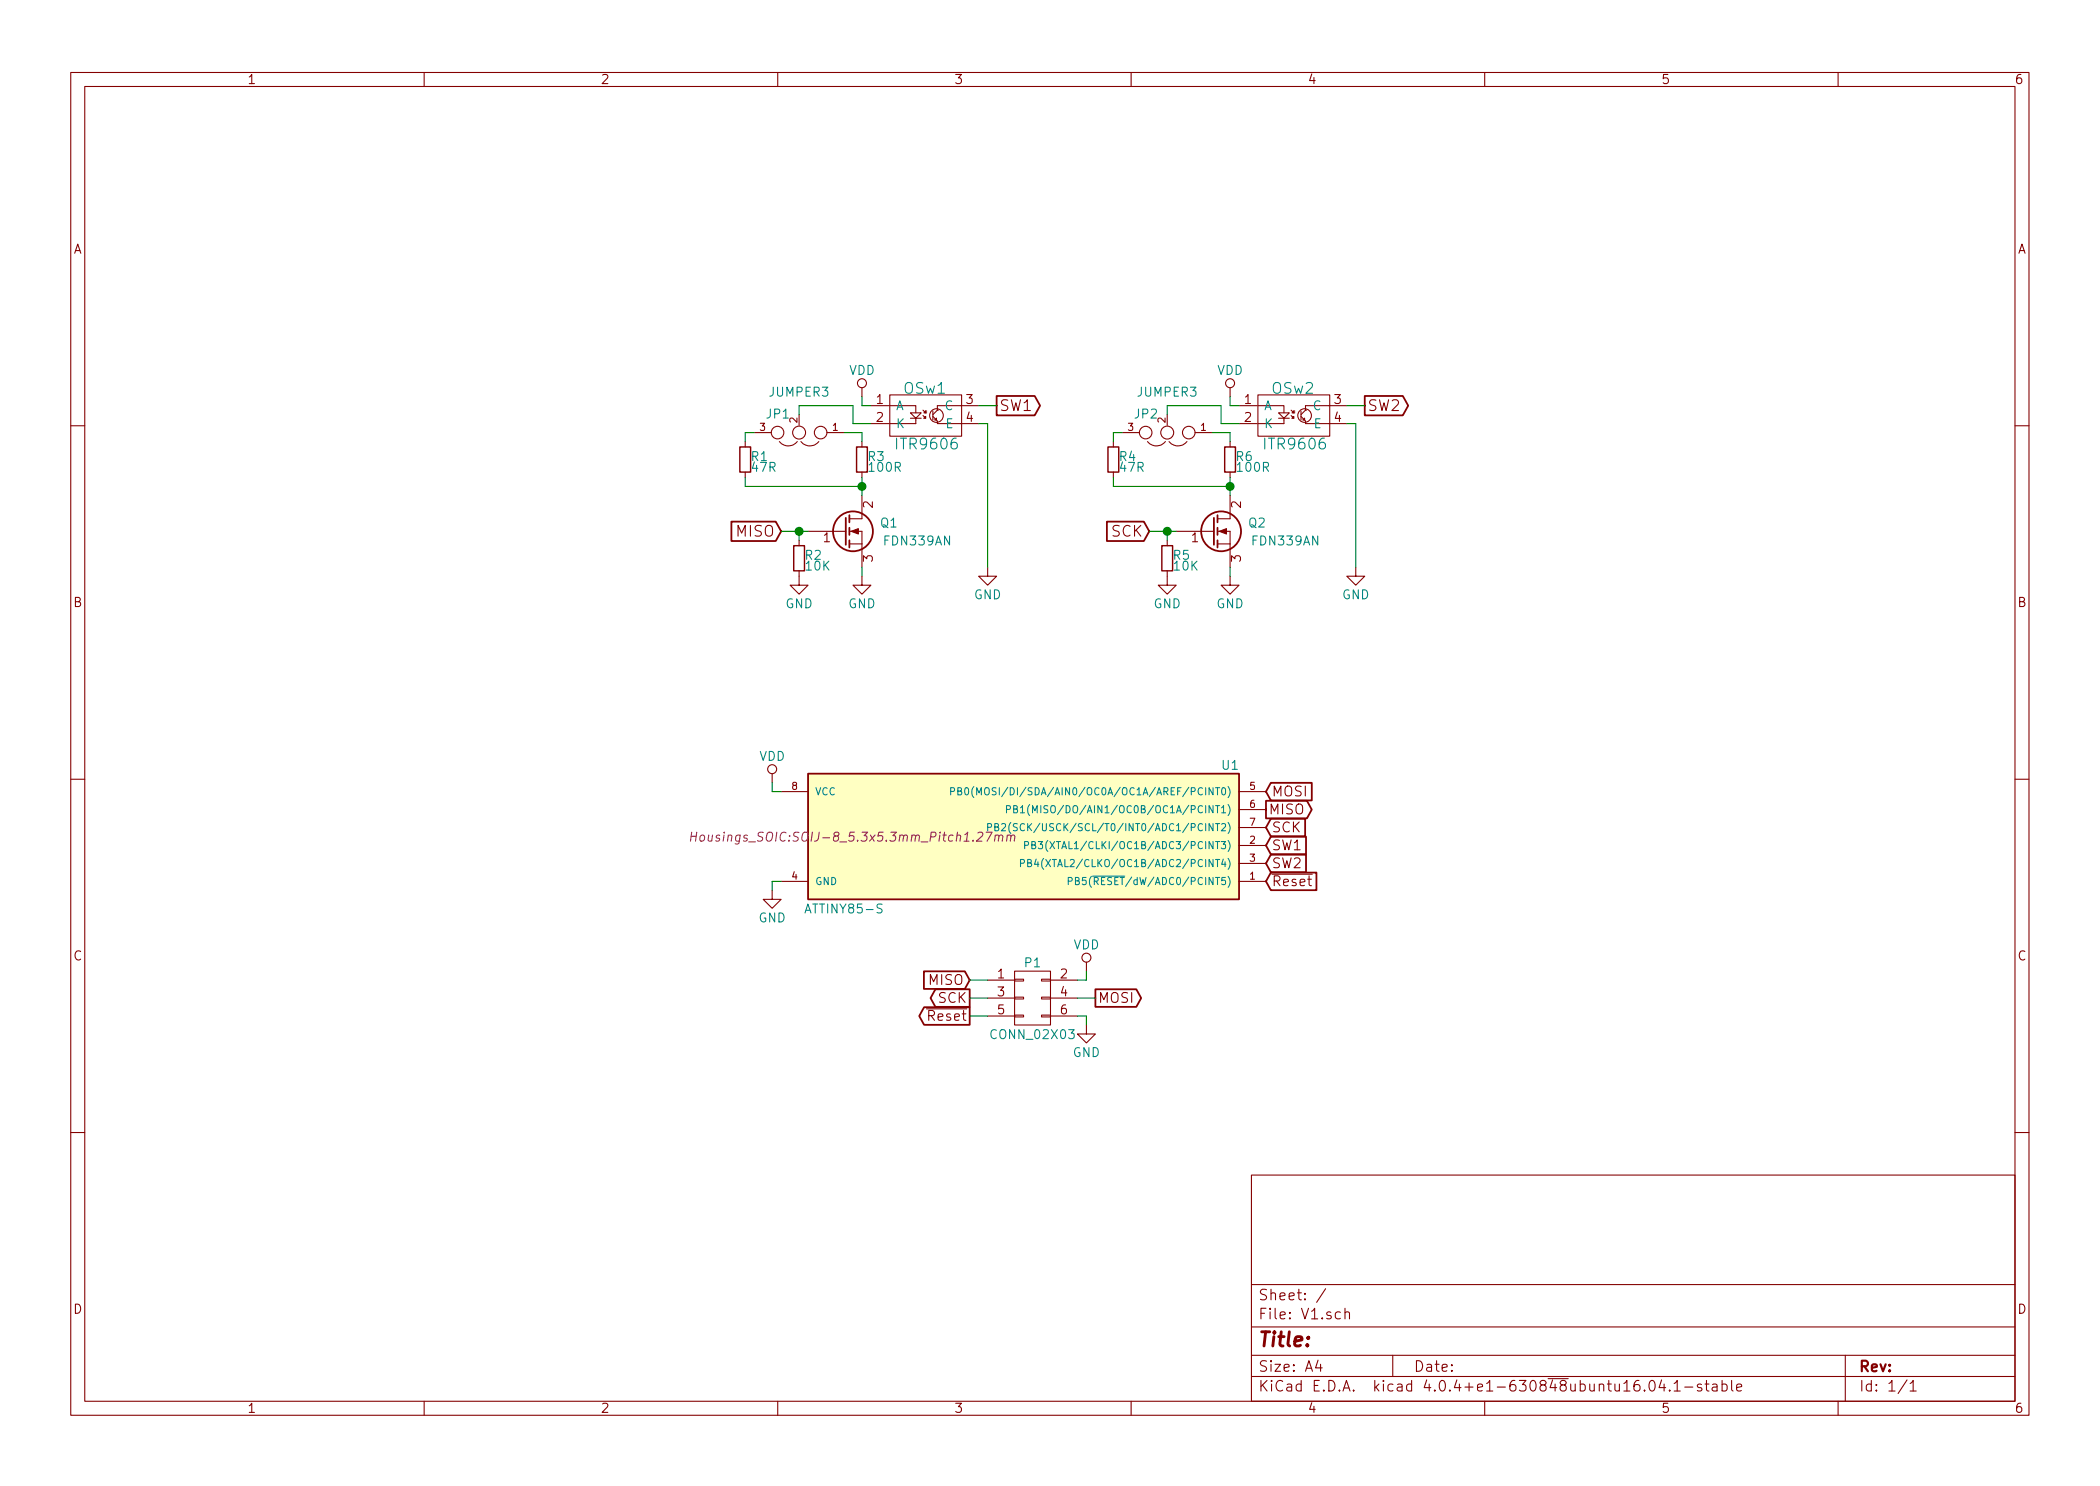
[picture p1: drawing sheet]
<svg xmlns="http://www.w3.org/2000/svg" width="297mm" height="210mm" viewBox="0 0 297 210" stroke-linecap="round" stroke-linejoin="round" font-family="sans-serif">
<g fill="none" stroke="#840000" stroke-width=".15">
<path d="M10 10.3h277v189.9h-277zM12 12.2h273v186.1h-273zM60 10.3v1.9M110 10.3v1.9M160 10.3v1.9M210 10.3v1.9M260 10.3v1.9M121.9 54.9v1.2M123.2 59.9h2.5M123.2 57.4h2.5M125.9 55.9h10.1v5.8h-10.1zM125.9 57.4h3.6v1"/>
<path d="M128.8 58.4h1.5l-.8 .8zM128.8 59.2h1.5M129.5 59.2v.7h-3.6M130.6 58l.3 .4v-.2M130.6 58.8l.3 .4v-.3l-.2 .3h.2M130.9 58.4h.1M130.9 58.2h.1M130.9 58.2l-.2 .2h.2M132 58.9l.6 .7v.3h5.8M132 58.2v1.2M132.2 59.4l.3-.2v.2zM132.6 58.8h.1"/>
<path d="M132.6 58h.1M132.6 58l-.6 .7M138.4 57.4h-5.8v.6M174 54.9v1.2M175.3 59.9h2.5M175.3 57.4h2.5M177.9 55.9h10.2v5.8h-10.2zM177.9 57.4h3.7v1M180.8 58.4h1.6l-.8 .8zM180.8 59.2h1.6M181.6 59.2v.7h-3.7M182.6 58l.4 .4v-.2"/>
<path d="M182.6 58.8l.4 .4v-.3l-.2 .3h.2M183 58.4h.1M183 58.2h.1M183 58.2l-.2 .2h.2M184 58.9l.7 .7v.3h5.8M184 58.2v1.2M184.3 59.4l.2-.2v.2zM184.7 58.8h.1M184.7 58h.1M184.7 58l-.7 .7M190.5 57.4h-5.8v.6M10 60.2h2"/>
<path d="M105.4 62.5v.7M105.4 66.8v.8M106.7 61.2h2.4M110.2 62.5a1.63 1.63 0 0 0 2.6 0M113 76.4v.8M113.3 62.5a1.63 1.63 0 0 0 2.5 0M114.3 75.2h5.3M117 61.2h2.4M120.1 75.2h1.8v5.1M120.1 77h1.8M121.9 62.5v.7M121.9 66.8v.8"/>
<path d="M121.9 70.1v3.3h-1.8M157.5 62.5v.7M157.5 66.8v.8M158.7 61.2h2.5M162.3 62.5a1.63 1.63 0 0 0 2.5 0M165.1 76.4v.8M165.4 62.5a1.63 1.63 0 0 0 2.5 0M166.4 75.2h5.3M169 61.2h2.4M172.2 77h1.8M172.2 75.2h1.8v5.1M174 70.1v3.3h-1.8"/>
<path d="M174 62.5v.7M174 66.8v.8M285 60.2h2M113 80.8v2h1.3l-1.3 1.3-1.2-1.3h1.2M121.9 81.5v1.3h1.3l-1.3 1.3-1.3-1.3h1.3M139.7 80.3v1.2h1.3l-1.3 1.3-1.3-1.3h1.3M165.1 80.8v2h1.3l-1.3 1.3-1.3-1.3h1.3M174 81.5v1.3h1.3l-1.3 1.3-1.3-1.3h1.3M191.8 80.3v1.2h1.2l-1.2 1.3-1.3-1.3h1.3M10 110.3h2M109.2 109.5v1.2M110.5 112h3.8"/>
<path d="M175.3 119.6h3.8M175.3 112h3.8M175.3 114.5h3.8M175.3 117.1h3.8M285 110.3h2M109.2 126v1.2h1.3l-1.3 1.3-1.3-1.3h1.3M110.5 124.7h3.8M139.7 138.7h3.8M143.5 138.6h1.3v.2h-1.3zM143.5 137.4h5.1v7.6h-5.1zM147.3 138.6h1.3v.2h-1.3zM148.6 138.7h3.8"/>
<path d="M153.7 136.1v1.3M175.3 124.7h3.8M175.3 122.2h3.8M179.9 123.7h5.7M131 142.7h5.8M139.7 141.2h3.8M139.7 143.8h3.8M143.5 143.6h1.3v.3h-1.3zM143.5 141.1h1.3v.2h-1.3zM147.3 143.6h1.3v.3h-1.3zM147.3 141.1h1.3v.2h-1.3zM148.6 141.2h3.8"/>
<path d="M148.6 143.8h3.8M153.7 145v1.3h1.2l-1.2 1.3-1.3-1.3h1.3M10 160.2h2M177 166.3h108v32h-108zM285 160.2h2M60 198.3v1.9M110 198.3v1.9M160 198.3v1.9M177 194.8h108M177 191.8h108M177 187.8h108M177 181.8h108"/>
<path d="M186.4 192.5l-.3 1h.9M186.8 193v1M187.5 182.3l-1.3 2M189.6 185.7l-.4-.1-.3 .3 .1 .6 .2 .1 .4-.1M190.2 185.7a.38 .38 0 0 1 .7 .1v.8M190.2 185.1v1.5M197 191.8v3M210 198.3v1.9M233.4 195.5a.35 .35 0 0 1 .4-.2 .35 .35 0 0 1 .2 .3 .77 .77 0 0 1-.4 1.2 .9 .9 0 0 1-.2-1.3zM235 195.2l-.3 1.1h.9M235.4 195.8v1M236.2 196.7v.1l-.1-.1h.1v.1"/>
<path d="M236.8 195.8l.4-.5v1.5M236.8 196.8h.9M238.3 196.3h1.1M240.7 195.9a.37 .37 0 0 0-.6 .1v.1a.54 .54 0 0 0 .6 .3v.1v.2l-.2 .1-.4-.1M241.2 195.8h.5M241.4 195.3v1.3l.2 .2h.1M242.2 195.9l.2-.1 .4 .1 .1 .9M242.9 196.2l-.5 .1-.2 .2v.2l.2 .1 .5-.1M243.6 195.9a.48 .48 0 0 1 .6 .1l.1 .1-.1 .6a.48 .48 0 0 1-.6 0M243.6 195.3v1.5M244.9 195.3v1.3l.2 .2M245.6 196.3l.8-.1-.1-.3-.4-.1-.3 .2 .1 .7 .2 .1 .4-.1"/>
<path d="M260 198.3v1.9M261 191.8v6.5M269.7 195.2l-1.2 2M270.2 195.8l.4-.5v1.5M270.2 196.8h.8"/>
<circle cx="121.9" cy="54.2" r=".63"/>
<circle cx="132.5" cy="58.8" r=".97"/>
<circle cx="174" cy="54.2" r=".63"/>
<circle cx="184.5" cy="58.8" r=".97"/>
<circle cx="110" cy="61.2" r=".89"/>
<circle cx="113" cy="61.2" r=".91"/>
<circle cx="116.1" cy="61.2" r=".89"/>
<circle cx="162.1" cy="61.2" r=".89"/>
<circle cx="165.1" cy="61.2" r=".91"/>
<circle cx="168.1" cy="61.2" r=".89"/>
<circle cx="109.2" cy="108.8" r=".63"/>
<circle cx="153.7" cy="135.5" r=".63"/>
</g>
<path d="M104.6 63.2h1.6v3.6h-1.6zM112.3 77.2h1.5v3.6h-1.5zM121.2 63.2h1.5v3.6h-1.5zM156.7 63.2h1.5v3.6h-1.5zM164.3 77.2h1.6v3.6h-1.6zM173.2 63.2h1.6v3.6h-1.6z" fill="none" stroke="#840000" stroke-width=".2"/>
<g fill="none" stroke="#840000" stroke-width=".25">
<path d="M141 56h5.4l.7 1.4-.7 1.4h-5.4zM193 56h5.4l.8 1.4-.8 1.4h-5.4zM103.5 73.8h6.2l.8 1.4-.8 1.3h-6.2zM119.6 73.3v3.8M120.1 72.9v1M120.1 74.7v1M120.1 76.4v1.1M156.6 73.8h5.2l.8 1.4-.8 1.3h-5.2zM171.7 73.3v3.8M172.2 72.9v1M172.2 74.7v1M172.2 76.4v1.1"/>
<path d="M114.3 109.5h61v17.7h-61zM179.1 113.3h5.8l.6 1.2-.6 1.3h-5.8zM179.8 110.8h5.7v2.5h-5.7l-.7-1.3zM179.8 115.8h4.8v2.5h-4.8l-.7-1.2zM179.8 118.4h4.9v2.5h-4.9l-.7-1.3zM130.7 137.4h5.8l.7 1.3-.7 1.2h-5.8zM132.3 140h4.9v2.5h-4.9l-.7-1.3zM154.9 140h5.8l.7 1.2-.7 1.3h-5.8zM179.8 123.5h6.4v2.5h-6.4l-.7-1.3zM179.8 120.9h4.9v2.5h-4.9l-.7-1.2zM130.7 142.5h6.5v2.5h-6.5l-.7-1.2z"/>
<circle cx="120.6" cy="75.2" r="2.82"/>
<circle cx="172.7" cy="75.2" r="2.82"/>
</g>
<g fill="#840000" stroke="#840000" stroke-width=".15">
<path d="M120.4 75.2l1-.4v.8z"/>
<path d="M172.5 75.2l1-.4v.8z"/>
</g>
<path d="M114.3 109.5h61v17.7h-61z" fill="#ffffc2" stroke="#ffffc2" stroke-width=".14"/>
<g fill="none" stroke="#008484" stroke-width=".15">
<path d="M134.5 112l.5-.1v-.1v-.3l-.5-.1v1.1M135.5 111.9h.4l.1-.3-.5-.2v1.1h.4l.1-.4-.2-.2M136.5 111.6l.3-.2a.59 .59 0 0 1-.1 1.1l-.2-.1-.1-.3zM137.7 111.3a1.2 1.2 0 0 0 0 1.5M138.2 112.5v-1.1l.3 .8 .3-.8v1.1M139.4 111.5h.4a.67 .67 0 0 1-.1 1l-.3-.1a.78 .78 0 0 1 0-.9zM139.7 117.1l.5-.1 .1-.1-.1-.3-.5-.1v1M140.7 117h.4l.1-.4-.5-.1v1h.4l.2-.3-.3-.2M141.7 116.6l.4-.1 .1 .1v.2l-.6 .7h.6M142.4 114.5h.4l.1-.2-.1-.3h-.4v1M143 116.4a1.2 1.2 0 0 0 0 1.5M143.4 114.5l.4-.1 .1-.3-.5-.1v1h.4l.1-.3-.2-.2"/>
<path d="M143.9 116.6l-.4-.1-.2 .2 .1 .3 .5 .2v.2l-.2 .1h-.4M144.3 114.3l.3-.3v1M144.3 115h.6M144.9 116.6a.4 .4 0 0 0-.5 0 .4 .4 0 0 0-.1 .5 .37 .37 0 0 0 .2 .4 .37 .37 0 0 0 .4-.1M144.9 119.6h.5l.1-.2-.1-.3h-.5v1M145.6 113.8a1.2 1.2 0 0 0 0 1.6M145.9 119.6l.5-.1v-.3l-.5-.1v1h.4l.2-.3-.2-.2M146 115v-1l.4 .7 .3-.7v1M146.9 119.1h.6l-.4 .4 .3 .1v.4l-.1 .1-.4-.1M148.2 118.9a1.2 1.2 0 0 0 0 1.6M144.3 122.1h.5l.1-.2-.1-.2-.5-.1v1M145.4 122.1l.4-.1v-.3l-.4-.1v1h.3l.2-.3-.2-.2"/>
<path d="M146.6 121.6l-.3 .7h.6M146.8 121.9v.7M151.1 124.7l.5-.1 .1-.1-.1-.3-.5-.1v1.1M152.1 124.6h.5v-.3l-.5-.2v1.1h.4l.2-.4-.2-.2M153.6 124.1h-.5v.5l.1-.1 .4 .1v.5l-.1 .1-.4-.1M154.5 124h4.6"/>
</g>
<path d="M97.8 118.3h.7M97.8 117.7l-.1 1.3M98.6 117.7l-.2 1.3M99.1 118.3a.32 .32 0 0 1 .3-.2 .32 .32 0 0 1 .3 .3l-.2 .5a.33 .33 0 0 1-.5 0zM139.5 117.7h.8l-.7 1.3M140.8 118.3a.31 .31 0 0 1 .5 0l-.1 .7M140.8 118.2l-.1 .8M141.3 118.3l.2-.1h.2l.2 .1-.1 .7M142.5 118.3a.31 .31 0 0 1 .5 0l-.1 .7M142.5 118.2l-.1 .8M143 118.3l.2-.1h.2l.2 .1-.1 .7" fill="none" stroke="#840084" stroke-width=".15"/>
<g fill="none" stroke="#008400" stroke-width=".15">
<path d="M113 58.7v-1.3h7.6v2.5h2.6M121.9 56.1v1.3h1.3M138.4 59.9h1.3v20.4M138.4 57.4h2.6M165.1 58.7v-1.3h7.6v2.5h2.6M174 56.1v1.3h1.3M190.5 59.9h1.3v20.4M190.5 57.4h2.5M105.4 67.6v1.2h16.5M106.7 61.2h-1.3v1.3M110.5 75.2h3.8M113 75.2v1.2"/>
<path d="M119.4 61.2h2.5v1.3M121.9 67.6v2.5M157.5 67.6v1.2h16.5M158.7 61.2h-1.2v1.3M162.6 75.2h3.8M165.1 75.2v1.2M171.4 61.2h2.6v1.3M174 67.6v2.5M121.9 80.3v1.2M174 80.3v1.2M109.2 110.7v1.3h1.3M110.5 124.7h-1.3v1.3"/>
<path d="M137.2 138.7h2.5M153.7 137.4v1.3h-1.3M137.2 141.2h2.5M137.2 143.8h2.5M152.4 141.2h2.5M152.4 143.8h1.3v1.2"/>
</g>
<g fill="#008400" stroke="#008400" stroke-width=".25">
<circle cx="113" cy="75.2" r=".51"/>
<circle cx="121.9" cy="68.8" r=".51"/>
<circle cx="165.1" cy="75.2" r=".51"/>
<circle cx="174" cy="68.8" r=".51"/>
</g>
<text font-size="2.8" fill="#840000" x="178" y="190.5">Title:</text>
<g font-size="2.1" fill="#008484">
<text x="127.9" y="55.7">OSw1</text>
<text x="179.9" y="55.7">OSw2</text>
<text x="127" y="63.6">ITR9606</text>
<text x="179.1" y="63.6">ITR9606</text>
</g>
<g font-size="2.1" fill="#840000">
<text x="141.4" y="58.2">SW1</text>
<text x="193.4" y="58.2">SW2</text>
<text x="104.1" y="75.9">MISO</text>
<text x="157.2" y="75.9">SCK</text>
<text x="178" y="184">Sheet: /</text>
<text x="178" y="186.7">File: V1.sch</text>
<text x="178" y="196.9">KiCad E.D.A. kicad 4.0.4+e1-630848ubuntu16.04.1-stable</text>
<text x="178" y="194.1">Size: A4</text>
<text x="200" y="194.1">Date:</text>
<text x="263" y="194.1">Rev:</text>
<text x="263" y="196.9">Id: 1/1</text>
</g>
<g font-size="1.9" fill="#840000">
<text x="179.9" y="112.7">MOSI</text>
<text x="179.5" y="115.2">MISO</text>
<text x="179.9" y="117.8">SCK</text>
<text x="179.9" y="125.4">Reset</text>
<text x="179.9" y="120.3">SW1</text>
<text x="179.9" y="122.9">SW2</text>
<text x="131.3" y="139.4">MISO</text>
<text x="132.6" y="141.9">SCK</text>
<text x="155.3" y="141.9">MOSI</text>
<text x="131.4" y="144.4">Reset</text>
</g>
<g font-size="1.8" fill="#840000">
<text x="35" y="11.9">1</text>
<text x="85" y="11.9">2</text>
<text x="135" y="11.9">3</text>
<text x="185" y="11.9">4</text>
<text x="235" y="11.9">5</text>
<text x="285" y="11.9">6</text>
<text x="10.4" y="35.9">A</text>
<text x="285.4" y="35.9">A</text>
<text x="124" y="57.1">1</text>
<text x="124" y="59.7">2</text>
<text x="136.7" y="57.1">3</text>
<text x="136.7" y="59.7">4</text>
<text x="176" y="57.1">1</text>
<text x="176" y="59.7">2</text>
<text x="188.7" y="57.1">3</text>
<text x="188.7" y="59.7">4</text>
<text x="123.4" y="71.9" transform="rotate(-90 123.4 71.9)">2</text>
<text x="175.5" y="71.9" transform="rotate(-90 175.5 71.9)">2</text>
<text x="116.5" y="76.7">1</text>
<text x="168.6" y="76.7">1</text>
<text x="123.4" y="79.5" transform="rotate(-90 123.4 79.5)">3</text>
<text x="175.5" y="79.5" transform="rotate(-90 175.5 79.5)">3</text>
<text x="10.4" y="85.9">B</text>
<text x="285.4" y="85.9">B</text>
<text x="10.4" y="135.9">C</text>
<text x="285.4" y="135.9">C</text>
<text x="141.1" y="138.4">1</text>
<text x="141.1" y="141">3</text>
<text x="141.1" y="143.5">5</text>
<text x="150" y="138.4">2</text>
<text x="150" y="141">4</text>
<text x="150" y="143.5">6</text>
<text x="10.4" y="185.9">D</text>
<text x="285.4" y="185.9">D</text>
<text x="35" y="199.9">1</text>
<text x="85" y="199.9">2</text>
<text x="135" y="199.9">3</text>
<text x="185" y="199.9">4</text>
<text x="235" y="199.9">5</text>
<text x="285" y="199.9">6</text>
</g>
<g font-size="1.8" fill="#008484">
<text x="120.1" y="53">VDD</text>
<text x="172.1" y="53">VDD</text>
<text x="108.5" y="59.2">JP1</text>
<text x="108.9" y="56.1">JUMPER3</text>
<text x="126.7" y="58">A</text>
<text x="133.6" y="58">C</text>
<text x="160.5" y="59.2">JP2</text>
<text x="160.9" y="56.1">JUMPER3</text>
<text x="178.8" y="58">A</text>
<text x="185.7" y="58">C</text>
<text x="106.3" y="65.2">R1</text>
<text x="122.8" y="65.2">R3</text>
<text x="126.7" y="60.6">K</text>
<text x="133.7" y="60.6">E</text>
<text x="158.4" y="65.2">R4</text>
<text x="174.9" y="65.2">R6</text>
<text x="178.8" y="60.6">K</text>
<text x="185.8" y="60.6">E</text>
<text x="106.4" y="66.7">47R</text>
<text x="123" y="66.7">100R</text>
<text x="158.5" y="66.7">47R</text>
<text x="175.1" y="66.7">100R</text>
<text x="124.6" y="74.6">Q1</text>
<text x="125.2" y="77.2">FDN339AN</text>
<text x="176.6" y="74.6">Q2</text>
<text x="177.2" y="77.2">FDN339AN</text>
<text x="113.9" y="79.2">R2</text>
<text x="114" y="80.7">10K</text>
<text x="166" y="79.2">R5</text>
<text x="166.1" y="80.7">10K</text>
<text x="111.1" y="86">GND</text>
<text x="120" y="86">GND</text>
<text x="137.7" y="84.8">GND</text>
<text x="163.1" y="86">GND</text>
<text x="172" y="86">GND</text>
<text x="189.8" y="84.8">GND</text>
<text x="107.4" y="107.6">VDD</text>
<text x="172.9" y="108.9">U1</text>
<text x="107.3" y="130.5">GND</text>
<text x="114.3" y="129.2">ATTINY85-S</text>
<text x="145" y="136.8">P1</text>
<text x="151.8" y="134.3">VDD</text>
<text x="140.4" y="147">CONN_02X03</text>
<text x="151.7" y="149.5">GND</text>
</g>
<text font-size="1.8" fill="#840084" x="99.9" y="119.1">Housings_SOIC:SOIJ-8_5.3x5.3mm_Pitch1.27mm</text>
<g font-size="1.4" fill="#840000">
<text x="112.8" y="59.8" transform="rotate(-90 112.8 59.8)">2</text>
<text x="164.8" y="59.8" transform="rotate(-90 164.8 59.8)">2</text>
<text x="107.5" y="61">3</text>
<text x="117.8" y="61">1</text>
<text x="159.6" y="61">3</text>
<text x="169.8" y="61">1</text>
<text x="112" y="111.8">8</text>
<text x="176.8" y="111.8">5</text>
<text x="176.8" y="119.4">2</text>
<text x="176.8" y="114.3">6</text>
<text x="176.8" y="116.8">7</text>
<text x="112" y="124.5">4</text>
<text x="176.8" y="124.5">1</text>
<text x="176.8" y="121.9">3</text>
</g>
<g font-size="1.4" fill="#008484">
<text x="115.3" y="112.5">VCC</text>
<text x="139.8" y="112.5">PB0(MOSI/DI/SDA/AIN0/OC0A/OC1A/AREF/PCINT0)</text>
<text x="144.8" y="117.6">PB2(SCK/USCK/SCL/T0/INT0/ADC1/PCINT2)</text>
<text x="146.7" y="115.1">PB1(MISO/DO/AIN1/OC0B/OC1A/PCINT1)</text>
<text x="115.3" y="125.2">GND</text>
<text x="147.7" y="122.7">PB4(XTAL2/CLKO/OC1B/ADC2/PCINT4)</text>
<text x="148.4" y="120.1">PB3(XTAL1/CLKI/OC1B/ADC3/PCINT3)</text>
<text x="153.6" y="125.2">PB5(RESET/dW/ADC0/PCINT5)</text>
</g>
</svg>
